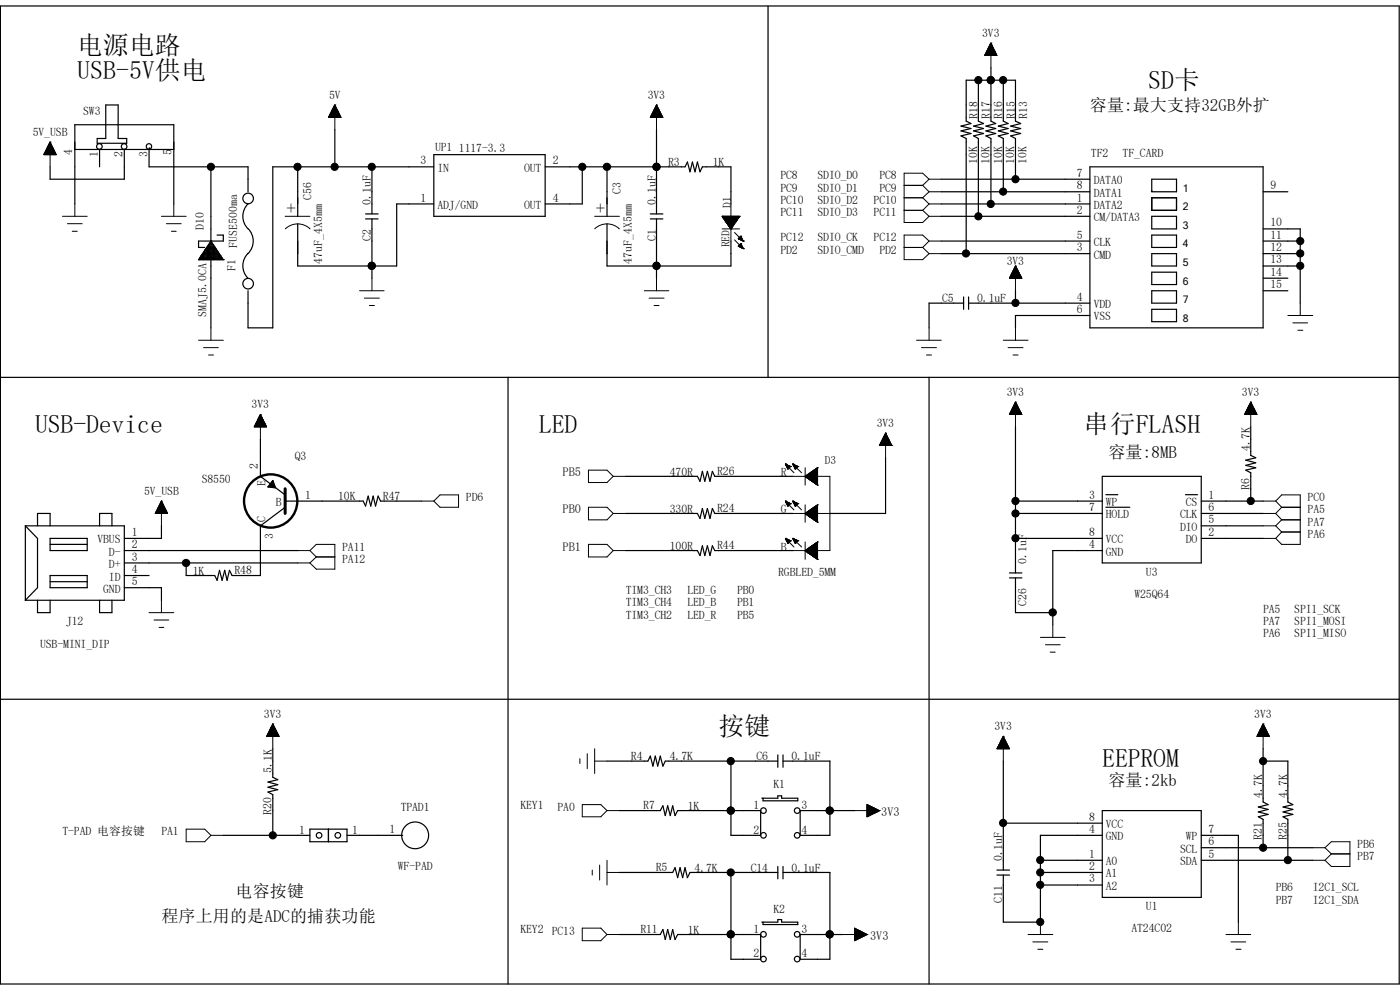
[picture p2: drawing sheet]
<svg xmlns="http://www.w3.org/2000/svg" width="297mm" height="210mm" viewBox="0 0 297 210" stroke-linecap="round" stroke-linejoin="round" font-family="sans-serif">
<g fill="none" stroke="#000" stroke-width=".25">
<path d="M.1 1.3h296.7v207.4h-296.7zM162.9 1.3v78.8M207.6 17v8.7l1.1 .5-2.2 .6 2.2 .5-2.2 .5 2.2 .5-2.2 .5 1.1 .6v16.5M210.2 17h.1M210.2 14.4v11.3l1 .5-2 .6 2 .5-2 .5 2 .5-2 .5 1 .6v13.9M212.9 17v8.7l1 .5-2.1 .6 2.1 .5-2.1 .5 2.1 .5-2.1 .5 1.1 .6v11.3M15.9 31.7h21M21.1 31.7v3.7M22.4 22.3h2.7v7.1h1.8v1h-6.3v-1h1.8zM26.4 31.7v6.3h-15.8v-2.6M31.6 31.5h.1M31.6 31.7v3.7h21v5.3"/>
<path d="M44.7 35.4v34.2M63.2 35.4v10.5M71 27.5v7.9M78.9 35.4v10M92 35.4h-34.1v34.2h-5.3v-7.9M92 32.8h23.7v13.1h-23.7zM115.7 35.4h29.6l.5-1 .6 2 .5-2 .5 2 .6-2 .5 2 .5-1h6.1v7.9M123.5 35.4v7.9h-7.8M128.8 35.4v10.5M139.3 35.4h.1M139.3 27.5v17.9M199.7 38h31.5"/>
<path d="M215.4 38v-8.6l-1-.6 2.1-.5-2.1-.5 2.1-.5-2.1-.5 2.1-.6-1.1-.5v-8.7h-10.4v8.7l1 .5-2.1 .6 2.1 .5-2.1 .5 2.1 .5-2.1 .5 1.1 .6v24.4M231.2 35.4h36.8v34.2h-36.8zM244.3 38h5.3v2.7h-5.3zM15.9 43.3v-16.8h21v16.8M42.1 55.1h.1M42.1 55.1h5.3M42.3 54.8h4.9M42.4 54.7v.4M42.5 54.6h4.5M42.6 54.3h4.3v.8M42.6 54.3v.8M42.8 54.1h3.9"/>
<path d="M42.9 53.9v1.2M43 53.8h3.5M43.2 53.5h3.1v1.6M43.2 53.5v1.6M43.4 53.3h2.7M43.4 53v2.1M43.5 53h2.4M43.7 52.7h2.1v2.4M43.7 52.7v2.4M43.9 52.5h1.7M44 52.3v2.8M44.1 52.2h1.3"/>
<path d="M44.2 51.9h1.1v3.2M44.2 51.9v3.2M44.4 51.7h.6M44.5 51.5v3.6M44.6 51.4h.3M44.7 51.1h.1M44.7 51.1l-2.6 4M44.7 51.1l2.7 4M45 51.6v3.5M45.6 52.4v2.7M46.1 49.9h1.3v1.2h-5.3v1.4h1.3M46.1 53.2v1.9"/>
<path d="M46.6 53.9v1.2M47.1 54.7v.4M47.4 55.1h.1M52.6 43.3a3.8 3.8 0 0 0 .4 5.6 3.8 3.8 0 0 1-.4 4.9 3.7 3.7 0 0 0 0 5.2M77.6 46.4h2.6M77.6 45.4h2.6M78.9 56.4h.1M78.9 46.4v12.6M92 43.3h-7.8v13.1h-21v-8.9M128.8 47.5v8.9h26.3v-5.3M138 46.4h2.6M138 45.4h2.6"/>
<path d="M139.3 56.4h.1M139.3 46.4v12.6M199.7 45.9h31.5M199.7 43.3h31.5M199.7 53.8h31.5M199.7 51.1h31.5M199.7 40.7h31.5M244.3 40.6h.1M244.3 45.9h5.3v2.7h-5.3zM244.3 53.8h5.3v2.6h-5.3zM244.3 49.9h5.3v2.6h-5.3zM244.3 42h5.3v2.6h-5.3z"/>
<path d="M244.3 57.7h5.3v2.7h-5.3zM268 53.8h7.8M268 51.1h7.8M268 40.7h5.2M268 48.6h7.8v15.7M268 56.4h7.8M268 59h5.2M204.4 64.3h-7.3v5.3M204.4 63v2.6M205.5 64.3h25.7M205.5 63v2.6M215.4 61.7v2.6"/>
<path d="M231.2 66.9h-15.8v2.7M244.3 61.7h5.3v2.6h-5.3zM244.3 65.6h5.3v2.6h-5.3zM268 61.7h5.2M.1 80.1h296.7M55.2 93.2v7.8l5.3 4M107.8 80.1v128.6M187.9 97.1v11.8h-11.8M197.1 80.1v128.6M215.4 90.6v30.9M265.3 90.6v6l1.1 .5-2.1 .5 2.1 .6-2.1 .5 2.1 .5-2.1 .5 1 .6v6M5.4 111.5h21v15.8h-21"/>
<path d="M5.4 111.5v15.8M5.4 111.5l2.6 2.7v10.5l-2.6 2.6M8 111.5v-2.6h2.6v2.6M10.6 114.2h7.9v2.6h-7.9zM10.6 115.5h7.9M21.1 111.5v-2.6h2.6v2.6M26.4 119.4h36.8M26.4 116.8h36.8M34.2 111.5v2.7h-7.8M56.9 103.3h.1M56.9 103.2h1.4M57.1 102.9v.4"/>
<path d="M57.1 102.9h1.1M57.4 102.7h.7M57.4 102.5v.9M57.6 102.4h.4M57.6 102.2v1.2M57.8 102.1h.2M57.9 101.9l-1 1.4M57.9 101.9l.6 1.6-1.6-.2M57.9 101.9v1.5h.5M58.1 102.7v.8M58.4 103.4v.1M60.5 106.3h16.5l.6 1.1 .5-2.2 .6 2.2 .5-2.2 .5 2.2 .5-2.2 .5 1.1h8.7"/>
<path d="M60.5 107.6l-5.3 3.9v10.6h-6l-.5-1.1-.5 2.1-.5-2.1-.6 2.1-.5-2.1-.5 2.1-.5-1h-6.1v-2.7M132.8 101h15.2l.5 1.1 .5-2.1 .5 2.1 .6-2.1 .5 2.1 .5-2.1 .5 1h16.6M132.8 116.8h15.2l.5 1.1 .5-2.1 .5 2.1 .6-2.1 .5 2.1 .5-2.1 .5 1h16.6M132.8 108.9h15.2l.5 1.1 .5-2.1 .5 2.1 .6-2.1 .5 2.1 .5-2.1 .5 1h16.6M215.4 106.3h18.4M215.4 114.2h18.4M215.4 108.9h18.4M233.8 101h21v18.4h-21zM233.8 116.8h-10.4v15.7M234.6 104.9h2.6M234.6 107.6h5.1M251.5 104.9h2.5"/>
<path d="M254.8 106.3h13.2M254.8 114.2h13.2M254.8 111.5h13.2M254.8 108.9h13.2M8 127.3v2.7h2.6v-2.7M10.6 122.1h7.9v2.6h-7.9zM10.6 123.4h7.9M21.1 127.3v2.7h2.6v-2.7M26.4 122.1h5.2M26.4 124.7h7.8v2.6M214.2 122.6h2.6M214.2 121.5h2.6"/>
<path d="M215.4 122.6v7.4h8M.1 148.3h296.7M57.9 158.8v6.1l1 .5-2 .5 2 .6-2 .5 2 .5-2 .5 1 .6v8.6M268 158.8v11.3l1 .6-2 .5 2 .5-2 .6 2 .5-2 .5 1 .5v6M47.4 177.2h18.3M65.7 175.9h7.9v2.7h-7.9zM69.7 175.9v2.7M73.6 177.2h11.8M128.8 161.5h8.7l.5-1.1 .5 2.1 .5-2.1 .5 2.1 .6-2.1 .5 2.1 .5-1h23.9M155.1 172h.1M155.1 161.5v15.7h6.3v-5.2h-17.6l-.6 1-.5-2.1-.5 2.1-.6-2.1-.5 2.1-.5-2.1-.5 1.1h-8.7M161.6 169.3h.1"/>
<path d="M161.9 169.3h3.1v-.5h.8v.5h3.4v.6h-7.3zM165 160.1v2.7M166.1 161.5h10v15.7h-6.3v-5.2h11.5M166.1 160.1v2.7M176.1 172h.1M212.9 161.5v23.1M212.9 174.6h20.9M233.8 172h21v18.4h-21zM233.8 177.2h-13.1v18.4M254.8 177.2h7.9v18.4M254.8 179.8h23.7M268 161.5h5.2v8.6l1.1 .6-2.1 .5 2.1 .5-2.1 .6 2.1 .5-2.1 .5 1 .5v8.7"/>
<path d="M131.4 185.1h11.3l.5-1 .6 2.1 .5-2.1 .5 2.1 .5-2.1 .5 2.1 .6-1.1h18.6M155.1 198.2h.1M155.1 185.1v18.4h6.3v-5.3h-17.6l-.6 1.1-.5-2.1-.5 2.1-.6-2.1-.5 2.1-.5-2.1-.5 1h-8.7M161.6 195.6h.1M161.9 195.6h3.1v-.5h.8v.5h3.4v.5h-7.3zM165 183.8v2.6M166.1 185.1h10v18.4h-6.3v-5.3h8.9M166.1 183.8v2.6M176.1 198.2h.1M211.5 185.6h2.7M211.5 184.6h2.7M212.9 185.6v10h7.8"/>
<path d="M220.7 195.6h.1M220.7 182.5h13.1M220.7 185.1h13.1M220.7 187.7h13.1M254.8 182.5h23.7"/>
<circle cx="21.1" cy="31.1" r=".59"/>
<circle cx="26.3" cy="31.1" r=".59"/>
<circle cx="31.6" cy="31.1" r=".58"/>
<circle cx="52.6" cy="42.1" r="1.12"/>
<circle cx="52.6" cy="60.2" r="1.12"/>
<circle cx="67.7" cy="177.2" r=".59"/>
<circle cx="71.7" cy="177.2" r=".59"/>
<circle cx="88.1" cy="177.2" r="2.85"/>
<circle cx="162" cy="172" r=".59"/>
<circle cx="162" cy="177.2" r=".59"/>
<circle cx="169.1" cy="172" r=".59"/>
<circle cx="169.1" cy="177.2" r=".59"/>
<circle cx="162" cy="198.2" r=".59"/>
<circle cx="169.1" cy="198.2" r=".59"/>
<circle cx="162" cy="203.5" r=".59"/>
<circle cx="169.1" cy="203.5" r=".59"/>
</g>
<g fill="none" stroke="#000" stroke-width=".21">
<path d="M209 11.8v-.2h2.5v.2M209 11.6h2.4M209 11.5h2.4v.3M209 11.4v.4M209.1 11.3h2.2M209.2 11.8v-.5h2v.5M209.2 11.1h2M209.3 11h1.9v.8M209.3 11v.8M209.3 10.9h1.8M209.3 10.8h1.8v1M209.3 10.8v1"/>
<path d="M209.4 10.7h1.6M209.5 11.8v-1.2h1.4v1.2M209.5 10.5h1.4M209.6 10.4h1.2v1.4M209.6 10.3v1.5M209.6 10.3h1.2M209.7 10.2h1v1.6M209.7 10.1v1.7M209.7 10.1h1M209.8 10h.8v1.8M209.8 9.9v1.9M209.8 9.9h.8"/>
<path d="M209.9 9.8h.6v2M209.9 9.7v2.1M209.9 9.7h.6M210 9.6h.4v2.2M210 9.4v2.4M210.1 9.4h.3M210.1 9.4h.2v2.4M210.1 9.2v2.6M210.2 9.2h.1M210.2 9.1h.1M210.2 9.1v5.3M210.2 9.1l1.3 2.7h-2.6z"/>
<path d="M9.4 32.7h2.5v.1M9.4 32.6v.2M9.4 32.6h2.4M9.4 32.5h2.4v.3M9.4 32.4v.4M9.5 32.3h2.2M9.6 32.3h2v.5M9.6 32.2v.6M9.6 32.2h2M9.7 32h1.9v.8M9.7 32v.8M9.7 31.9h1.8"/>
<path d="M9.8 31.8h1.7v1M9.8 31.8v1M9.8 31.7h1.6M9.9 31.6h1.4v1.2M9.9 31.6v1.2M9.9 31.5h1.4M10 31.4h1.3v1.4M10 31.3v1.5M10 31.3h1.2M10.1 31.2h1v1.6M10.1 31.1v1.7M10.1 31.1h1"/>
<path d="M10.2 31h.8v1.8M10.2 30.9v1.9M10.2 30.9h.8M10.3 30.8h.6v2M10.3 30.7v2.1M10.4 30.7h.5M10.4 30.6h.4v2.2M10.4 30.5v2.3M10.5 30.5h.3M10.5 30.4h.2v2.4M10.5 30.3v2.5M10.6 30.3h.1"/>
<path d="M10.6 30.1h.1M10.6 30.1v5.3M10.6 30.1l-1.3 2.7M10.6 30.1l1.3 2.7h-2.6M69.8 24.8l2.5 .1M69.8 24.7v.2M69.8 24.7h2.4M69.8 24.6h2.4v.3M69.8 24.6v.3M69.9 24.5h2.2M69.9 24.4h2.2v.5M69.9 24.3v.6"/>
<path d="M70 24.3h2M70.1 24.2h1.9v.7M70.1 24.1v.8M70.1 24h1.8M70.2 24h1.6v.9M70.2 23.9v1M70.2 23.8h1.6M70.3 23.7h1.5v1.2M70.3 23.7v1.2M70.3 23.7h1.4M70.4 23.5h1.3v1.4M70.4 23.4v1.5"/>
<path d="M70.4 23.4h1.2M70.5 23.3h1v1.6M70.5 23.2v1.7M70.5 23.2h1M70.6 23.1h.8v1.8M70.6 23v1.9M70.7 23h.7M70.7 22.9h.6v2M70.7 22.8v2.1M70.8 22.8h.5M70.8 22.7h.4v2.2M70.8 22.6v2.3"/>
<path d="M70.9 22.6h.3M70.9 22.5h.2v2.4M70.9 22.4v2.5M71 22.4h.1M71 22.3h.1M71 22.3v5.2M71 22.3l1.3 2.6h-2.6zM138 24.8l2.5 .1M138 24.7v.2M138.1 24.7h2.4M138.1 24.6h2.4v.3M138.1 24.6v.3"/>
<path d="M138.2 24.5h2.2M138.3 24.4h2v.5M138.3 24.3v.6M138.3 24.3h2M138.3 24.2h2v.7M138.3 24.1v.8M138.4 24h1.8M138.5 24h1.6v.9M138.5 23.9v1M138.5 23.8h1.6M138.6 23.7h1.4v1.2M138.6 23.7v1.2"/>
<path d="M138.6 23.7h1.4M138.6 23.5h1.3v1.4M138.6 23.4v1.5M138.7 23.4h1.2M138.8 23.3h1v1.6M138.8 23.2v1.7M138.8 23.2h1M138.9 23.1h.8v1.8M138.9 23v1.9M138.9 23h.8M139 22.9h.6v2M139 22.8v2.1"/>
<path d="M139 22.8h.5M139.1 22.7h.4v2.2M139.1 22.6v2.3M139.1 22.6h.3M139.2 22.5h.2v2.4M139.2 22.4v2.5M139.2 22.4h.2M139.3 22.3h.1M139.3 22.3l1.3 2.6h-2.6zM139.3 22.3v5.2M191.8 39.3h3.9M195.7 39.3l1.4 1.4"/>
<path d="M197.1 38l-1.4-1.3h-3.9v10.5h3.9l1.4-1.3M197.1 38h2.6M197.1 38l-1.4 1.3M13.3 45.9h5.2M14.3 47.5h3.1M15.3 49.1h1.1M15.9 43.3v2.6M34.2 45.9h5.3M35.3 47.5h3.1M36.4 49.1h1M36.9 43.3v2.6M60.5 45.9h5.2"/>
<path d="M60.5 48.5a3.8 3.8 0 0 1 5.3 0l-.1 .1M78.9 59v2.7M126.2 45.9h5.2M126.2 48.5a3.8 3.8 0 0 1 5.2 0v.1M139.3 59v2.7M153.2 45.9h.1M153.2 48.6h3.7M153.2 45.9l1.9 2.7M153.2 45.9h3.7M153.2 46h3.7M153.3 45.9v.1h3.5M153.3 45.9v.2"/>
<path d="M153.4 45.9v.3h3.4M153.4 45.9l.1 .4h3.1M153.4 46.2h3.3M153.5 45.9v.5h3.1M153.6 45.9v.5h2.9v-.5M153.7 45.9v.6h2.8M153.7 45.9v.8h2.7M153.7 46.6h2.7M153.8 45.9v.8M153.8 45.9v.9h2.5M153.8 46.8h2.5M153.8 45.9v1h2.5"/>
<path d="M153.9 45.9v1M154 45.9v1.1h2.2v-1.1M154 46.9h2.2M154 45.9v1.2h2.1M154.1 45.9v1.3h1.9M154.1 47.2h2M154.2 45.9v1.4h1.8M154.2 45.9v1.5h1.7M154.3 45.9v1.6h1.5M154.3 47.4h1.5M154.3 45.9v1.8M154.4 45.9v1.8h1.3"/>
<path d="M154.4 47.7h1.3M154.5 45.9v1.9M154.6 45.9v1.9h1M154.6 47.8h1M154.6 45.9v2h.9v-2M154.6 45.9v2.1M154.7 48h.7M154.7 45.9v2.3M154.8 48.2h.5M154.8 45.9v2.4M154.9 48.3h.4M154.9 45.9v2.4"/>
<path d="M154.9 48.3h.3M154.9 45.9v2.6M154.9 48.4h.3M155 48.5h.1M155 45.9v2.7M155.1 48.6h.1M155.1 43.3v7.8M155.1 45.9v2.5M155.2 45.9v2.5M155.2 45.9v2.4M155.3 45.9v2.3M155.4 45.9v2.2h-.7"/>
<path d="M155.4 45.9v2.1h-.7M155.6 45.9v1.9M155.6 45.9v1.8M155.7 45.9v1.7h-1.4M155.8 45.9v1.6h-1.5M155.8 45.9v1.5M155.8 49.3l1.6 1.6M155.8 50.9l1.6 1.6M155.9 45.9v1.4M156 45.9v1.3M156.1 45.9v1.2M156.2 45.9v1"/>
<path d="M156.3 45.9v.9M156.4 45.9l-.1 .8M156.4 45.9v.6M156.5 45.9v.6M156.6 45.9v.4M156.6 52.2h.1M156.6 50.6h.1M156.6 52.2l1.1 .5M156.6 52.2h.8M156.6 50.6l1.1 .5M156.6 50.6h.8M156.7 45.9v.3"/>
<path d="M156.7 50.6v.1M156.7 52.2v.1M156.8 52.3h.6M156.8 50.7h.6M156.8 50.5h.6M156.8 45.9v.2h-3.5M156.8 45.9v.1M156.8 50.4v.4h.7v.3h.1M156.9 45.9h.1M156.9 45.9l-1.8 2.7M157 50.8h.5M157 50.3h.3"/>
<path d="M157.1 50.2v.6h.4v.3M157.1 51.7h.1M157.1 50.1h.1M157.1 51.7l.6 1M157.1 51.7l-.5 .5M157.1 51.7v.8h.4M157.1 51.7v.8M157.1 50.2v.7M157.1 50.1v.8M157.1 50.1l.6 1M157.1 50.1l-.5 .5M157.2 51.8h-.1v.6h.4v.3"/>
<path d="M157.2 51.9h-.2v.5M157.2 50.2h-.2v.6M157.2 50.1v.9M157.2 51.7v.8M157.3 51.9v.6h.3v.2M157.3 51.9h-.4v.5M157.3 50.4h-.4v.4M157.3 50.2v.8h.3v.1M157.3 50.5h-.5v.3M157.3 52h-.5v.3M157.3 52h-.5v.3h.7v.3h.1M157.3 50.4v.6"/>
<path d="M157.3 51.9v.7M157.4 50.5v.5h.2M157.4 52v.6M157.4 50.6v.5M157.4 52.2v.4M157.6 52.7h.1M157.7 52.7h.1M157.7 51.1h.1M191.8 52.5h3.9M191.8 42h3.9M191.8 44.6h3.9M195.7 42l1.4 1.3"/>
<path d="M195.7 44.6l1.4 1.3M195.7 52.5l1.4 1.3M197.1 45.9h2.6M197.1 51.1l-1.4-1.2h-3.9v5.2h3.9l1.4-1.3M197.1 40.7h2.6M197.1 40.7l-1.4 1.3M197.1 43.3h2.6M197.1 43.3l-1.4 1.3M197.1 51.1h2.6M197.1 51.1l-1.4 1.4M197.1 53.8h2.6M214.2 58.9l2.5 .1"/>
<path d="M214.2 58.9v.1M214.2 58.8h2.5M214.3 58.7h2.3v.3M214.3 58.7v.3M214.4 58.6h2.2M214.4 58.5h2.1v.5M214.4 58.5v.5M214.5 58.4h2M214.5 58.3h1.9v.7M214.5 58.3v.7M214.5 58.2h1.9M214.6 58.1h1.7v.9"/>
<path d="M214.6 58v1M214.7 58h1.5M214.7 57.9h1.5v1.1M214.7 57.8v1.2M214.8 57.8h1.4M214.8 57.7h1.3v1.3M214.8 57.6v1.4M214.9 57.6h1.1M214.9 57.4h1.1v1.6M214.9 57.4v1.6M215 57.4h.9M215.1 57.2h.8v1.8"/>
<path d="M215.1 57.1v1.9M215.1 57.1h.7M215.1 57.1h.7v1.9M215.1 56.9v2.1M215.2 56.9h.5M215.3 56.9h.4v2.1M215.3 56.7v2.3M215.3 56.7h.3M215.3 56.6h.3v2.4M215.3 56.5v2.5M215.4 56.5h.1M215.4 56.4h.1"/>
<path d="M215.4 56.4v5.3M215.4 56.4l1.4 2.6h-2.6zM42.1 72.2h5.3M43.2 73.7h3.1M44.2 75.3h1.1M44.7 69.6v2.6M76.3 61.7h5.2M77.3 63.2h3.2M78.4 64.8h1M136.7 61.7h5.2M137.7 63.2h3.2M138.8 64.8h1"/>
<path d="M194.4 72.2h5.3M195.5 73.7h3.2M196.6 75.3h1M197.1 69.6v2.6M212.9 72.2h5.2M213.9 73.7h3.1M214.9 75.3h1.1M215.4 69.6v2.6M273.2 66.9h5.3M274.3 68.5h3.1M275.3 70.1h1.1M275.8 64.3v2.6"/>
<path d="M54 90.5l2.5 .1M54 90.4v.2M54.1 90.3h2.4M54.1 90.3h2.3v.3M54.1 90.2v.4M54.1 90.1h2.2M54.2 90h2.1v.6M54.2 90v.6M54.3 89.9h2M54.3 89.8h1.9v.8M54.3 89.7v.9M54.4 89.7h1.8"/>
<path d="M54.4 89.6h1.7v1M54.4 89.6v1M54.4 89.5h1.6M54.5 89.4h1.5v1.2M54.5 89.4v1.2M54.6 89.3h1.3M54.7 89.2h1.2v1.4M54.7 89.1v1.5M54.7 89.1h1.1M54.7 89h1.1v1.6M54.7 88.9v1.7M54.8 88.9h.9"/>
<path d="M54.8 88.8h.9v1.8M54.8 88.7v1.9M54.9 88.7h.7M54.9 88.6h.7v2M54.9 88.4v2.2M55 88.4h.5M55 88.3h.5v2.3M55.2 88.1h.2v2.5M55.2 88.1v2.5M55.2 88.1h.1M55.2 87.9h.1M55.2 87.9v5.3"/>
<path d="M55.2 87.9l-1.3 2.7h2.7M55.2 87.9l1.4 2.7M55.4 88.2h-.3l-.1 2.4M124.8 99.7h4l1.3 1.3-1.3 1.4h-4zM166.6 98.4h.1M166.6 98.4l1.1 .6M166.6 98.4l.5 1.1M166.6 98.5h.2l.1 .5h.8M166.7 98.6h.2v.5h.7v-.2M166.7 98.5h.1M166.7 98.5v.1h.3l.1 .8h.2v-.6h-.5v-.3M166.7 98.7h.5"/>
<path d="M166.8 98.8h.6M166.8 98.9h.9M166.8 98.8h.7M166.9 98.7l1.5 1.6M167 98.6v.5M167 99.3h.3M167.1 99.4h.1M167.1 99.5h.1M167.1 98.7v.8M167.2 98.8v.7M167.3 98.8v.5h-.3M167.4 98.8v.4h-.4"/>
<path d="M167.4 98.8v.3M167.5 98.9v.2h-.6M167.6 99h-.7M167.7 99h.1M167.7 99l-.6 .5M168.2 98.4h.1M168.2 98.5h.2v.3h.7M168.2 98.4l1 .6M168.2 98.4l.5 1.1M168.2 98.6h.3v.5h.6v-.2M168.2 98.5h.1M168.3 98.5v.1h.3v.7h.3v-.5"/>
<path d="M168.3 98.7h.5M168.4 98.8h.6M168.4 98.5v.3h.5M168.4 98.9h.8M168.4 99h.8M168.4 98.6v.4h.8M168.4 98.7l1.7 1.6M168.7 99.4h.1M168.7 98.7v.7h.1v-.6M168.7 99.5h.1M168.7 98.7v.8M168.8 98.8v.7"/>
<path d="M168.9 98.8v.5h-.3M169 98.8v.4h-.4M169 98.8v.3M169.2 98.9v.2h-.7M169.2 99h.1M169.2 99l-.5 .5M170.8 99.2v3.7M172.3 99.9v2.3h1.1M172.3 100h1.1M172.5 99.9v2.3M172.6 99.8v2.5h.8M172.6 99.9h.8"/>
<path d="M172.6 99.8v2.5M172.7 99.7v2.7h.7M172.8 99.7v2.8h.6M172.8 99.7h.6M172.8 99.6v2.9h.6M173 99.5v3.1h.4M173 99.5v3.2h.4M173 99.5h.4M173.1 99.5h.3M173.1 99.4v3.3M173.2 99.4v3.3h.2M173.2 99.4h.2"/>
<path d="M173.2 99.3v3.5M173.3 99.3v3.5h.1M173.4 99.3h.1M173.4 99.2v3.7M173.4 99.2h.1M173.4 99.2l-2.6 1.8M173.4 99.8l-.8-.1v2.7h.8M173.4 99.9h-1v2.3M173.4 99.6h-.5v2.9M186.6 94.5h.1M186.6 94.5h2.6M186.6 94.4h2.5"/>
<path d="M186.7 94.5v-.2h2.4v.2M186.7 94.2h2.3M186.8 94.1h2.2M186.8 94.1v.4M186.8 94h2.1M186.9 94.5v-.6h2v.6M186.9 93.8h1.9M187 94.5v-.8h1.8v.8M187.1 93.6h1.6M187.1 93.5h1.6M187.1 93.4v1.1M187.2 93.4h1.4"/>
<path d="M187.2 93.3h1.4M187.2 93.3v1.2M187.2 93.2h1.3M187.4 93h1M187.4 92.9h.9M187.4 92.8v1.7M187.5 92.8h.8M187.5 92.7h.8M187.5 92.6v1.9M187.6 92.5h.6l.1 2M187.6 92.5h.5M187.6 92.4v2.1"/>
<path d="M187.7 92.3h.4M187.7 92.2h.3M187.7 92.2v2.3M187.8 92.1h.2v2.4M187.8 92h.2M187.9 91.9h.1M187.9 91.9v5.2M187.9 91.9l1.3 2.6M187.9 91.9l-1.3 2.6M188 91.9v2.6M188.1 92.3v2.2M188.3 92.8v1.7"/>
<path d="M188.5 93h-1.2v1.5M188.5 93v1.5M188.6 93.2v1.3M188.7 93.4v1.1M189 94.1v.4M189.2 94.5h.1M214.2 87.8v.1M214.2 87.8l2.5 .1M214.2 87.7h2.5M214.3 87.9v-.4l2.3 .1v.3M214.4 87.5h2.2M214.4 87.3v.6"/>
<path d="M214.4 87.4h2.1v.5M214.5 87.3h2M214.5 87.2v.7M214.5 87.2h1.9v.7M214.5 87.1h1.9M214.6 87.9v-1l1.7 .1v.9M214.7 86.9h1.5M214.7 86.7v1.2M214.7 86.8h1.5v1.1M214.8 86.7h1.4M214.8 86.4v1.5M214.8 86.6h1.3v1.3"/>
<path d="M214.9 86.4h1.1M214.9 86.3v1.6M214.9 86.4h1.1v1.5M215 86.3h.9M215.1 86v1.9M215.1 86.1h.8v1.8M215.1 86h.7M215.1 85.8v2.1M215.1 85.9h.7v2M215.2 85.8h.5M215.3 85.6v2.3M215.3 85.7h.4v2.2"/>
<path d="M215.3 85.6h.3M215.3 85.4v2.5M215.3 85.5h.3v2.4M215.4 85.4h.1M215.4 85.3h.1M215.4 85.3v5.3M215.4 85.3l1.4 2.6h-2.6zM264.1 87.8l2.5 .1M264.1 87.8v.1M264.2 87.7h2.4M264.2 87.9v-.3h2.3v.3M264.2 87.5h2.2"/>
<path d="M264.3 87.4h2.1v.5M264.3 87.3v.6M264.4 87.3h2M264.4 87.2h1.9v.7M264.4 87.2v.7M264.5 87.1h1.7M264.5 87.9v-.9h1.7v.9M264.6 86.9h1.5M264.6 86.8h1.5v1.1M264.6 86.7v1.2M264.7 86.7h1.4M264.7 86.6h1.3v1.3"/>
<path d="M264.7 86.4v1.5M264.8 86.4h1.1M264.8 86.4h1.1v1.5M264.8 86.3v1.6M264.9 86.3h.9M264.9 86.1h.9v1.8M264.9 86v1.9M265 86h.7M265 85.9h.7v2M265 85.8v2.1M265.1 85.8h.5M265.2 85.7h.4v2.2"/>
<path d="M265.2 85.6v2.3M265.2 85.6h.3M265.3 85.5h.2v2.4M265.3 85.4v2.5M265.3 85.4h.1M265.3 85.3h.1M265.3 85.3v5.3M265.3 85.3l1.4 2.6h-2.7zM33 108.8l2.5 .1M33 108.8v.1M33.1 108.8h2.4M33.1 108.6h2.3v.3"/>
<path d="M33.1 108.5v.4M33.1 108.5h2.2M33.2 108.4h2.1v.5M33.2 108.4v.5M33.2 108.3h2.1M33.3 108.2h1.9v.7M33.3 108.2v.7M33.4 108.1h1.7M33.4 108h1.7v.9M33.4 107.9v1M33.4 107.9h1.6M33.5 107.8h1.5v1.1"/>
<path d="M33.5 107.7v1.2M33.6 107.7h1.3M33.6 107.6h1.3v1.3M33.6 107.5v1.4M33.7 107.5h1.1M33.7 107.4h1.1v1.5M33.7 107.3v1.6M33.8 107.3h.9M33.8 107.1h.9v1.8M33.8 107v1.9M33.9 107h.7M34 106.9h.6v2"/>
<path d="M34 106.8v2.1M34 106.8h.5M34 106.7h.5v2.2M34 106.6v2.3M34.1 106.6h.3M34.1 106.5h.3v2.4M34.1 106.4v2.5M34.2 106.4h.1M34.2 106.3h.1M34.2 106.3l-1.3 2.6h2.7M34.2 106.3v5.2M34.2 106.3l1.4 2.6"/>
<path d="M63.2 116.8h2.5M63.2 119.4h2.5M65.7 116.8l1.4-1.3h3.9v5.2h-3.9l-1.4-1.3M65.7 116.8l1.4 1.4M67.1 118.2h3.9M67.1 118.2l-1.4 1.2M89.4 106.3h2.6M93.3 105h4v2.6h-4l-1.3-1.3zM124.8 107.6h4l1.3 1.3-1.3 1.4h-4zM124.8 115.5h4l1.3 1.3-1.3 1.4h-4zM130.1 101h2.7M130.1 108.9h2.7"/>
<path d="M130.1 116.8h2.7M166.6 106.3h.1M166.6 114.2h.1M166.6 106.3l1.1 .5M166.6 106.3l.5 1.1M166.6 114.2l1.1 .5M166.6 114.2l.5 1M166.7 114.3h.2v.5h.7v-.2M166.7 106.6h.5M166.7 114.5h.5M166.8 114.3v.2h.5v.6h-.2l-.1-.7h-.3v-.1h.1l.1 .4h.8M166.8 106.4v.2l.6 .1"/>
<path d="M166.8 114.6h.6M166.8 106.4l.1 .4h.8M166.8 106.8h.9M166.8 106.7h.7M166.8 114.6h.9M166.9 106.6l1.5 1.6M166.9 114.5l1.5 1.5M167 106.5v.5h.4v-.3M167 114.4v.5h.4v-.3M167 107.2h.3M167 115.1h.3M167.1 115.2h.1"/>
<path d="M167.1 107.4h.1M167.1 106.6v.8M167.1 114.5v.7M167.2 106.6v.8M167.2 114.5v.7M167.3 106.6v.7h-.2l-.1-.8h-.3v-.1l.2 .1v.4h.7v-.1M167.3 106.7v.4h-.3M167.3 114.6v.4h-.3M167.4 106.7v.4h-.4M167.4 114.6v.4h-.4M167.5 106.8v.2h-.6M167.5 114.6v.3h-.6"/>
<path d="M167.6 106.8v.1M167.6 114.7l-.7 .1M167.7 106.8h.1M167.7 114.7h.1M167.7 106.8l-.6 .6M167.7 114.7l-.6 .5M168.2 106.3h.1M168.2 114.2h.1M168.2 101h7.9v15.8h-7.9M168.2 106.4l.4 .1v.6h.3v-.4M168.2 114.3l.4 .1v.6h.3v-.4M168.2 106.3l1 .5"/>
<path d="M168.2 106.3l.5 1.1M168.2 108.9h7.9M168.2 114.2l1 .5M168.2 114.2l.5 1M168.2 106.4l.3 .1 .1 .5h.4v-.3M168.2 114.3h.2v.3h.8M168.2 114.3h.3l.1 .6h.4v-.3M168.3 106.6h.5M168.3 114.5h.5M168.4 106.4v.2l.6 .1M168.4 114.3v.2h.5M168.4 114.6h.6"/>
<path d="M168.4 106.4v.3h.7M168.4 106.8h.8M168.4 106.5v.3h.8M168.4 114.3v.4h.8M168.4 106.6l1.7 1.6M168.4 114.5l1.7 1.5M168.4 114.8h.8M168.7 106.6v.7h.1v-.7M168.7 114.5v.6h.1v-.6M168.7 115.2h.1M168.7 107.4h.1M168.7 106.6v.8"/>
<path d="M168.7 114.5v.7M168.8 106.6v.8M168.8 114.5v.7M168.9 106.7v.5h-.3M168.9 114.6v.5h-.3M169 106.7v.4h-.4M169 114.6v.4h-.4M169.1 106.8v.2h-.6M169.1 114.6v.3h-.6M169.2 106.8v.1h-.7M169.2 114.6v.2h-.7M169.2 106.8h.1"/>
<path d="M169.2 114.7h.1M169.2 106.8l-.5 .6M169.2 114.7l-.5 .5M170.8 101h.1M170.8 108.9h.1M170.8 116.8h.1M170.8 107.1v3.7M170.8 115v3.7M170.8 101l2.6 1.9M170.8 101.1h2.6M170.8 108.9l2.6 1.9M170.8 109h2.6"/>
<path d="M170.8 116.8l2.6 1.9M170.8 116.9h2.6M170.9 101.2h2.5M170.9 109.1h2.5M170.9 116.9h2.5M170.9 108.8v.3M170.9 108.9h2.5M171 100.9v.3M171 108.8v.3M171 116.7v.3M171 108.8h2.4M171.1 101.3h2.3"/>
<path d="M171.1 100.8l-.1 .5h2.4M171.1 100.9h2.3M171.1 116.6v.4h2.3M171.1 117.1h2.3M171.1 116.7h2.3M171.1 100.8h2.3M171.1 100.8v.5M171.1 108.7v.5M171.1 116.5v.6M171.1 116.6h2.3M171.2 101.4h2.2M171.2 100.8v.5"/>
<path d="M171.2 108.7v.5M171.2 116.5v.6M171.2 109.3h2.2M171.2 117.1h2.2M171.2 100.8h2.2M171.2 108.7h2.2M171.2 116.5h2.2M171.3 100.7v.7M171.3 108.5v.8h2.1M171.3 116.5v.7M171.3 108.6h2.1M171.3 101.5h2.1"/>
<path d="M171.3 109.3h2.1M171.3 117.3h2.1M171.4 101.5h2M171.4 100.6v.9M171.4 108.5v.8M171.4 116.4v.9M171.4 117.3h2M171.4 100.6h2M171.4 108.5h2M171.4 116.4h2M171.5 108.4v1.1h1.9M171.5 108.5h1.9"/>
<path d="M171.6 101.6h1.8M171.6 100.5v1.1M171.6 108.4v1.1M171.6 116.3v1M171.6 109.5h1.8M171.6 116.2v1.2M171.6 108.4h1.8M171.7 100.4v1.3h1.7M171.7 100.5h1.7M171.7 108.3v1.3h1.7M171.7 116.2v1.2h1.7M171.7 108.4h1.7"/>
<path d="M171.7 116.2h1.7M171.7 101.8h1.7M171.7 109.6h1.7M171.7 117.5h1.7M171.7 100.4h1.7M171.7 100.4v1.4M171.7 108.2v1.4M171.7 116.1v1.4M171.7 108.3h1.7M171.8 108.2v1.5h1.6M171.8 108.2h1.6M171.9 108.2h1.5"/>
<path d="M171.9 100.3v1.6M171.9 108.2v1.5h1.5M171.9 116v1.6M172 100.2v1.7h1.4M172 100.3h1.4M172 116v1.6h1.4M172 116h1.4M172 100.2h1.4M172 108v1.8M172 115.9v1.8h1.4M172.1 108v1.9h1.3M172.1 108h1.3"/>
<path d="M172.2 100v2.1M172.2 107.9v2h1.2M172.2 115.8v2M172.2 108h1.2M172.3 102.1h1.1M172.3 100v2.1M172.3 107.9v2M172.3 115.8v2M172.3 110h1.1M172.3 117.9h1.1M172.3 107.9h1.1M172.3 115.8h1.1"/>
<path d="M172.3 107.8v2.2M172.3 115.7v2.2h1.1M172.4 102.2h1M172.4 110.1h1M172.4 118h1M172.5 107.8v2.3M172.5 115.7v2.3M172.5 102.3h.9M172.5 110.2h.9M172.5 107.8h.9M172.5 115.7h.9M172.6 107.7v2.5h.8"/>
<path d="M172.6 115.5v2.6h.8M172.6 107.7h.8M172.6 115.6h.8M172.6 107.7v2.5M172.6 115.5v2.6M172.6 107.6v2.7h.8M172.6 115.5v2.7h.8M172.6 115.5h.8M172.7 107.6v2.7h.7M172.7 107.6h.7M172.8 107.5v2.9h.6M172.8 115.4v2.8"/>
<path d="M172.8 107.6h.6M172.8 115.4v2.9h.6M172.8 115.4h.6M172.9 107.5v2.9M173 107.4v3M173 115.3v3h.4M173 107.4v3.1h.4M173 107.4h.4M173.1 107.3v3.3M173.1 115.2v3.2M173.1 107.4h.3M173.1 110.6h.3"/>
<path d="M173.1 118.4h.3M173.2 115.1v3.4h.2M173.2 115.2h.2M173.2 107.2v3.5M173.2 115.1v3.4M173.2 115.1h.2M173.3 107.2v3.5M173.3 115.1v3.4h.1M173.4 102.8h.1M173.4 107.2h.1M173.4 110.7h.1M173.4 115.1h.1"/>
<path d="M173.4 118.6h.1M173.4 107.1v3.7M173.4 115v3.7M173.4 107.1h.1M173.4 115h.1M173.4 102.9h.1M173.4 110.8h.1M173.4 118.7h.1M173.4 100.2l-1.3-.1v1.9h1.3M173.4 100.4l-1.6-.1v1.5h1.6M173.4 100.6l-1.9-.1v1.1h1.9M173.4 101h-2.5v.2"/>
<path d="M173.4 100.7h-2.1v.7M173.4 116.8l-2.5-.1v.2M173.4 108.8h-2.3v.3h2.3M173.4 108.5h-2.1v.8M173.4 116.5h-2.1v.7M173.4 116.3h-1.9v1h1.9M173.4 116.1h-1.6v1.5h1.6M173.4 108.2l-1.4-.1v1.7h1.4M173.4 115.9h-1.3v1.9h1.3M173.4 107.8h-1v2.2M173.4 115.7h-1v2.2M173.4 115.5l-.7-.1v2.8h.7"/>
<path d="M173.4 107.5h-.6v2.9h.6M173.4 115.4h-.5v2.9M173.4 115.3l-.4-.1v3.2h.4M173.4 107.3h-.2v3.3h.2M173.4 107.1l-2.6 1.8M173.4 115l-2.6 1.8M268 108.9h2.6M268 111.5h2.6M268 114.2h2.6M268 106.3h2.6M270.6 106.3l1.3-1.3h3.9v10.5h-3.9l-1.3-1.3M270.6 108.9l1.3 1.4"/>
<path d="M270.6 111.5l1.3 1.4M270.6 106.3l1.3 1.3M271.9 110.3h3.9M271.9 107.6h3.9M271.9 107.6l-1.3 1.3M271.9 112.9h3.9M271.9 110.3l-1.3 1.2M271.9 112.9l-1.3 1.3M31.6 130h5.3M32.7 131.5h3.1M33.7 133.1h1.1M34.2 127.3v2.7"/>
<path d="M220.7 135.2h5.3M221.8 136.8h3.1M222.8 138.3h1.1M223.4 132.5v2.7M56.6 156.1l2.5 .1M56.6 156.1v.1M56.7 156h2.4M56.7 155.9h2.3v.3M56.7 155.8v.4M56.8 155.8h2.2M56.9 155.7h2v.5M56.9 155.6v.6"/>
<path d="M56.9 155.6h2M56.9 155.5h1.9v.7M56.9 155.4v.8M57 155.4h1.8M57.1 155.3h1.6v.9M57.1 155.2v1M57.1 155.2h1.6M57.1 155.1h1.5v1.1M57.1 155v1.2M57.2 154.9h1.4M57.2 154.9h1.3v1.3M57.2 154.7v1.5"/>
<path d="M57.3 154.7h1.2M57.4 154.6h1v1.6M57.4 154.4h.9v1.8M57.4 154.3v1.9M57.5 154.3h.8M57.6 154.2h.6v2M57.7 154h.4v2.2M57.7 153.9v2.3M57.7 153.9h.3M57.8 153.8h.2v2.4M57.9 153.6h.1M57.9 153.6l1.3 2.6h-2.6z"/>
<path d="M57.9 153.6v5.2M58 153.7h-.2v2.5M58.1 154.1h-.5v2.1M58.4 154.6h-1v1.6M124.6 159.9v3.2M126.2 158.8v5.3M211.6 158.7l2.5 .1M211.6 158.7v.1M211.6 158.6h2.4M211.7 158.5h2.3v.3M211.7 158.5v.3M211.8 158.4h2.1"/>
<path d="M211.8 158.3h2.1v.5M211.8 158.3v.5M211.8 158.2h2M211.9 158.1h1.9v.7M211.9 158v.8M212 158h1.7M212 157.9h1.7v.9M212 157.9v.9M212 157.8h1.6M212.1 157.7h1.5v1.1M212.1 157.6v1.2M212.1 157.6h1.4"/>
<path d="M212.2 157.5h1.3v1.3M212.2 157.4v1.4M212.3 157.4h1.1M212.3 157.3h1.1v1.5M212.3 157.1v1.7M212.3 157.1h1M212.4 157.1h.9v1.7M212.4 157v1.8M212.5 157h.7M212.5 156.8h.6v2M212.5 156.8v2M212.6 156.8h.5"/>
<path d="M212.6 156.6h.4v2.2M212.6 156.5v2.3M212.7 156.5h.3M212.7 156.4h.2v2.4M212.7 156.3v2.5M212.8 156.3h.1M212.9 156.2h.1M212.9 156.2v5.3M212.9 156.2l1.3 2.6h-2.7zM266.7 156.1l2.5 .1M266.7 156.1v.1M266.8 156h2.4"/>
<path d="M266.8 155.9h2.4v.3M266.8 155.8v.4M266.9 155.8h2.2M267 155.7h2v.5M267 155.6v.6M267 155.6h2M267 155.5h1.9v.7M267 155.4v.8M267.1 155.4h1.8M267.1 155.3h1.7v.9M267.1 155.2v1M267.2 155.2h1.6"/>
<path d="M267.3 155.1h1.4v1.1M267.3 155v1.2M267.3 154.9h1.3M267.3 154.9h1.3v1.3M267.3 154.7v1.5M267.4 154.7h1.2M267.5 154.6h1v1.6M267.5 154.6v1.6M267.5 154.6h1M267.6 154.4h.8v1.8M267.6 154.3v1.9M267.6 154.3h.8"/>
<path d="M267.7 154.2h.6v2M267.7 154.1v2.1M267.7 154.1h.6M267.8 154h.4v2.2M267.8 153.9v2.3M267.8 153.9h.3M267.9 153.8h.2v2.4M267.9 153.7v2.5M267.9 153.7h.1M268 153.6h.1M268 153.6v5.2M268 153.6l1.3 2.6h-2.6z"/>
<path d="M39.5 175.9h3.9l1.3 1.3-1.3 1.4h-3.9zM44.7 177.2h2.7M123 161v1M123.5 170.7h4l1.3 1.3-1.3 1.3h-4zM126.2 161.5h2.6M128.8 172h2.6M181.3 172h5.3M183.9 170.7l2.7 1.3-2.7 1.3zM183.9 173.2h.2M183.9 173.1h.4M183.9 173h.6M183.9 172.9h.8"/>
<path d="M183.9 172.8h1.1M183.9 172.7h1.3M183.9 172.6h1.5M183.9 172.5h1.7M183.9 172.4h1.9M183.9 172.3h2.2M183.9 172.2h2.4M183.9 172.1h2.6M183.9 171.9h2.5v.2M183.9 171.7h2.3v.5M183.9 171.7h2v.6M183.9 171.6h1.8v.8"/>
<path d="M183.9 171.4h1.6v1.1M183.9 171.3h1.4v1.3M183.9 171.2h1.2v1.5M183.9 171.1h1v1.7M183.9 171h.8v1.9M183.9 170.9h.5v2.1M183.9 170.8h.4v2.3M183.9 170.7h.2v2.5M184.1 170.8v2.4M184.4 170.9v2.2M184.6 171v2M184.8 171.1v1.7"/>
<path d="M185 171.2v1.6M185.2 171.3v1.3M185.4 171.4v1.2M185.6 171.5v1M185.8 171.6v.7M186.1 171.7v.6M186.3 171.8v.3M186.5 171.9v.1M186.6 172h.1M278.5 179.8h2.6M281.1 179.8l1.3 1.3M281.1 179.8l1.3-1.2h4v5.2h-4l-1.3-1.3"/>
<path d="M123.5 196.9h4l1.3 1.3-1.3 1.4h-4zM125.6 184.6v1M127.2 183.5v3.2M128.8 198.2h2.6M128.8 185.1h2.6M128.8 182.5v5.2M178.7 198.2h5.2M181.3 196.9l2.6 1.3-2.6 1.4zM181.3 199.5h.2M181.3 199.4h.4M181.3 199.3h.6M181.3 199.2h.8"/>
<path d="M181.3 199.1h1M181.3 199h1.2M181.3 198.9h1.5M181.3 198.7h1.9M181.3 198.4h2.3M181.3 198.1h2.4v.2M181.3 198h2.2v.4M181.3 197.9h2v.6M181.3 197.8h1.8v.9M181.3 197.7h1.6v1.1M181.3 197.6h1.4v1.3M181.3 197.5h1.2v1.5"/>
<path d="M181.3 197.4h.9v1.7M181.3 197.3h.7v1.9M181.3 197.2h.6v2.1M181.3 197.1h.4v2.3M181.3 197l.1 2.5M181.5 197v2.4M181.7 197.1v2.2M181.9 197.2v2M182.2 197.4v1.7M182.4 197.4v1.6M182.6 197.5v1.4M182.8 197.7v1.1"/>
<path d="M183 197.8v1h-1.7M183.2 197.9v.7M183.4 198v.5h-2.1M183.6 198.1v.3M183.9 198.2v.1h-2.6M183.9 198.2h.1M218.1 198.2h5.3M219.1 199.8h3.2M220.7 195.6v2.6M260.1 198.2h5.2M261.2 199.8h3.1M262.7 195.6v2.6"/>
<path d="M278.5 182.5h2.6M282.4 181.1h4M282.4 181.1l-1.3 1.4M220.2 201.4h1M262.2 201.4h1.1"/>
</g>
<circle cx="57.4" cy="106.3" r="5.7" fill="none" stroke="#000" stroke-width=".51"/>
<path d="M60.5 103.7v5.2" fill="none" stroke="#000" stroke-width=".64"/>
<g fill="#000" stroke="#000" stroke-width=".21">
<circle cx="207.6" cy="17" r=".76"/>
<circle cx="210.2" cy="17" r=".76"/>
<circle cx="212.8" cy="17" r=".76"/>
<circle cx="44.7" cy="35.4" r=".76"/>
<circle cx="63.1" cy="35.4" r=".76"/>
<circle cx="71" cy="35.4" r=".76"/>
<circle cx="78.9" cy="35.4" r=".76"/>
<circle cx="123.5" cy="35.4" r=".76"/>
<circle cx="128.8" cy="35.4" r=".77"/>
<circle cx="139.3" cy="35.4" r=".76"/>
<circle cx="215.4" cy="38" r=".76"/>
<circle cx="78.9" cy="56.4" r=".76"/>
<circle cx="139.3" cy="56.4" r=".76"/>
<circle cx="204.9" cy="53.8" r=".76"/>
<circle cx="207.6" cy="45.9" r=".76"/>
<circle cx="210.2" cy="43.3" r=".76"/>
<circle cx="212.8" cy="40.6" r=".76"/>
<circle cx="275.8" cy="53.8" r=".76"/>
<circle cx="275.8" cy="56.4" r=".76"/>
<circle cx="275.8" cy="51.1" r=".76"/>
<circle cx="215.4" cy="64.3" r=".76"/>
<circle cx="39.5" cy="119.4" r=".77"/>
<circle cx="215.4" cy="108.9" r=".76"/>
<circle cx="215.4" cy="114.2" r=".76"/>
<circle cx="215.4" cy="106.3" r=".76"/>
<circle cx="265.3" cy="106.3" r=".76"/>
<circle cx="223.3" cy="129.9" r=".77"/>
<circle cx="57.9" cy="177.2" r=".76"/>
<circle cx="155" cy="172" r=".76"/>
<circle cx="155" cy="161.5" r=".76"/>
<circle cx="176" cy="172" r=".76"/>
<circle cx="212.8" cy="174.6" r=".76"/>
<circle cx="268" cy="179.8" r=".76"/>
<circle cx="268" cy="161.5" r=".76"/>
<circle cx="155" cy="198.2" r=".76"/>
<circle cx="155" cy="185.1" r=".76"/>
<circle cx="176" cy="198.2" r=".76"/>
<circle cx="220.7" cy="187.7" r=".76"/>
<circle cx="220.7" cy="185.1" r=".76"/>
<circle cx="220.7" cy="182.5" r=".76"/>
<circle cx="220.7" cy="195.6" r=".76"/>
<circle cx="273.2" cy="182.5" r=".76"/>
</g>
<g font-size="5.5">
<text x="16.4" y="11.5">电源电路</text>
<text x="16.4" y="16.8">USB-5V供电</text>
<text x="243.6" y="18.9">SD卡</text>
<text x="7.5" y="91.9">USB-Device</text>
<text x="114.3" y="91.9">LED</text>
<text x="229.9" y="91.9">串行FLASH</text>
<text x="152.4" y="156">按键</text>
<text x="233.8" y="162.8">EEPROM</text>
</g>
<g font-size="4">
<text x="60.8" y="45.6">+</text>
<text x="126.4" y="45.6">+</text>
</g>
<g font-size="3.6">
<text x="231.2" y="23.6">容量:最大支持32GB外扩</text>
<text x="235.2" y="97.1">容量:8MB</text>
<text x="235.2" y="166.7">容量:2kb</text>
<text x="50" y="190.4">电容按键</text>
<text x="34.2" y="195.6">程序上用的是ADC的捕获功能</text>
</g>
<g font-size="2.6">
<text x="119.3" y="101">PB5</text>
<text x="119.3" y="108.9">PB0</text>
<text x="119.3" y="116.8">PB1</text>
<text x="186.9" y="173">3V3</text>
<text x="184.6" y="199.3">3V3</text>
</g>
<g font-size="2.5">
<text x="208.4" y="7.8">3V3</text>
<text x="69.8" y="21">5V</text>
<text x="137.4" y="21">3V3</text>
<text x="6.9" y="28.8">5V_USB</text>
<text x="17.7" y="24.4">SW3</text>
<text x="207.4" y="25.2" transform="rotate(-90 207.4 25.2)">R18</text>
<text x="210" y="25.2" transform="rotate(-90 210 25.2)">R17</text>
<text x="212.6" y="25.2" transform="rotate(-90 212.6 25.2)">R16</text>
<text x="215.3" y="25.2" transform="rotate(-90 215.3 25.2)">R15</text>
<text x="217.9" y="25.2" transform="rotate(-90 217.9 25.2)">R13</text>
<text x="15.3" y="33" transform="rotate(-90 15.3 33)">4</text>
<text x="20.7" y="33.2" transform="rotate(-90 20.7 33.2)">1</text>
<text x="26" y="33.2" transform="rotate(-90 26 33.2)">2</text>
<text x="31.3" y="33.2" transform="rotate(-90 31.3 33.2)">3</text>
<text x="36.4" y="33" transform="rotate(-90 36.4 33)">5</text>
<text x="89.2" y="34.9">3</text>
<text x="92.3" y="32">UP1</text>
<text x="97.4" y="32.3">1117-3.3</text>
<text x="117.3" y="34.9">2</text>
<text x="141.7" y="35.1">R3</text>
<text x="151.2" y="35.2">1K</text>
<text x="207.3" y="34.7" transform="rotate(-90 207.3 34.7)">10K</text>
<text x="209.9" y="34.7" transform="rotate(-90 209.9 34.7)">10K</text>
<text x="212.6" y="34.7" transform="rotate(-90 212.6 34.7)">10K</text>
<text x="215.2" y="34.7" transform="rotate(-90 215.2 34.7)">10K</text>
<text x="217.8" y="34.7" transform="rotate(-90 217.8 34.7)">10K</text>
<text x="231.4" y="33.3">TF2</text>
<text x="238.2" y="33.4">TF_CARD</text>
<text x="92.8" y="36.4">IN</text>
<text x="111.2" y="36.4">OUT</text>
<text x="131.7" y="41.1" transform="rotate(-90 131.7 41.1)">C3</text>
<text x="165.6" y="38">PC8</text>
<text x="165.6" y="40.7">PC9</text>
<text x="173.4" y="38">SDIO_D0</text>
<text x="173.4" y="40.7">SDIO_D1</text>
<text x="186.6" y="38">PC8</text>
<text x="186.6" y="40.7">PC9</text>
<text x="228.4" y="37.5">7</text>
<text x="228.4" y="40.1">8</text>
<text x="232" y="39.1">DATA0</text>
<text x="232" y="41.7">DATA1</text>
<text x="269.5" y="40.1">9</text>
<text x="66.1" y="42.4" transform="rotate(-90 66.1 42.4)">C56</text>
<text x="78.7" y="43.5" transform="rotate(-90 78.7 43.5)">0.1uF</text>
<text x="89.2" y="42.8">1</text>
<text x="92.8" y="44.3">ADJ/GND</text>
<text x="111.2" y="44.3">OUT</text>
<text x="117.3" y="42.8">4</text>
<text x="139.1" y="43.5" transform="rotate(-90 139.1 43.5)">0.1uF</text>
<text x="165.6" y="43.3">PC10</text>
<text x="165.6" y="45.9">PC11</text>
<text x="173.4" y="43.3">SDIO_D2</text>
<text x="173.4" y="45.9">SDIO_D3</text>
<text x="185.3" y="43.3">PC10</text>
<text x="185.3" y="45.9">PC11</text>
<text x="228.4" y="42.8">1</text>
<text x="228.4" y="45.4">2</text>
<text x="232" y="44.3">DATA2</text>
<text x="232" y="46.9">CM/DATA3</text>
<text x="43.2" y="48.8" transform="rotate(-90 43.2 48.8)">D10</text>
<text x="50.3" y="52.7" transform="rotate(-90 50.3 52.7)">FUSE500ma</text>
<text x="78.7" y="51.1" transform="rotate(-90 78.7 51.1)">C2</text>
<text x="139.1" y="51.1" transform="rotate(-90 139.1 51.1)">C1</text>
<text x="165.6" y="51.1">PC12</text>
<text x="165.6" y="53.8">PD2</text>
<text x="173.4" y="51.1">SDIO_CK</text>
<text x="173.4" y="53.8">SDIO_CMD</text>
<text x="185.3" y="51.1">PC12</text>
<text x="186.6" y="53.8">PD2</text>
<text x="228.4" y="53.3">3</text>
<text x="228.4" y="50.6">5</text>
<text x="232" y="52.2">CLK</text>
<text x="269.5" y="48">10</text>
<text x="269.5" y="50.6">11</text>
<text x="269.5" y="53.3">12</text>
<text x="50" y="57.4" transform="rotate(-90 50 57.4)">F1</text>
<text x="68.4" y="56" transform="rotate(-90 68.4 56)">47uF_4X5mm</text>
<text x="134" y="56" transform="rotate(-90 134 56)">47uF_4X5mm</text>
<text x="213.6" y="56.2">3V3</text>
<text x="232" y="54.9">CMD</text>
<text x="269.5" y="55.9">13</text>
<text x="269.5" y="58.5">14</text>
<text x="199.9" y="64.1">C5</text>
<text x="207.3" y="64.1">0.1uF</text>
<text x="228.4" y="63.8">4</text>
<text x="232" y="65.4">VDD</text>
<text x="269.5" y="61.1">15</text>
<text x="43.8" y="67.3" transform="rotate(-90 43.8 67.3)">SMAJ5.0CA</text>
<text x="228.4" y="66.4">6</text>
<text x="232" y="68">VSS</text>
<text x="213.6" y="84">3V3</text>
<text x="263.5" y="84">3V3</text>
<text x="53.4" y="86.6">3V3</text>
<text x="186" y="90.6">3V3</text>
<text x="265.2" y="95.7" transform="rotate(-90 265.2 95.7)">4.7K</text>
<text x="54.7" y="99.5" transform="rotate(-90 54.7 99.5)">2</text>
<text x="62.5" y="97.6">Q3</text>
<text x="142.1" y="100.9">470R</text>
<text x="152.1" y="100.8">R26</text>
<text x="165.7" y="101">R</text>
<text x="30.6" y="105">5V_USB</text>
<text x="42.8" y="102.4">S8550</text>
<text x="56.3" y="103.1" transform="rotate(-90 56.3 103.1)">E</text>
<text x="58.5" y="107.4">B</text>
<text x="64.7" y="105.8">1</text>
<text x="71.8" y="106.1">10K</text>
<text x="81.2" y="106">R47</text>
<text x="98.8" y="106.3">PD6</text>
<text x="231.1" y="105.8">3</text>
<text x="234.6" y="107.4">WP</text>
<text x="251.6" y="107.4">CS</text>
<text x="256.4" y="105.8">1</text>
<text x="265.1" y="103.9" transform="rotate(-90 265.1 103.9)">R6</text>
<text x="277.4" y="106.3">PC0</text>
<text x="27.9" y="113.7">1</text>
<text x="56.3" y="110.8" transform="rotate(-90 56.3 110.8)">C</text>
<text x="142.1" y="108.8">330R</text>
<text x="152.1" y="108.7">R24</text>
<text x="165.7" y="108.9">G</text>
<text x="231.1" y="108.4">7</text>
<text x="231.1" y="113.7">8</text>
<text x="234.6" y="110">HOLD</text>
<text x="250.4" y="112.6">DIO</text>
<text x="250.4" y="110">CLK</text>
<text x="256.4" y="113.7">2</text>
<text x="256.4" y="111">5</text>
<text x="256.4" y="108.4">6</text>
<text x="277.4" y="108.9">PA5</text>
<text x="277.4" y="111.5">PA7</text>
<text x="20.7" y="115.3">VBUS</text>
<text x="23.1" y="117.9">D-</text>
<text x="27.9" y="116.3">2</text>
<text x="27.9" y="118.9">3</text>
<text x="58" y="114.4" transform="rotate(-90 58 114.4)">3</text>
<text x="72.6" y="116.8">PA11</text>
<text x="72.6" y="119.4">PA12</text>
<text x="142.1" y="116.6">100R</text>
<text x="152.1" y="116.5">R44</text>
<text x="165.7" y="116.8">B</text>
<text x="217.8" y="119.7" transform="rotate(-90 217.8 119.7)">0.1uF</text>
<text x="231.1" y="116.3">4</text>
<text x="234.6" y="117.9">GND</text>
<text x="234.6" y="115.3">VCC</text>
<text x="251.6" y="115.3">DO</text>
<text x="277.4" y="114.2">PA6</text>
<text x="21.9" y="125.7">GND</text>
<text x="23.1" y="120.5">D+</text>
<text x="23.1" y="123.1">ID</text>
<text x="27.9" y="121.5">4</text>
<text x="27.9" y="124.2">5</text>
<text x="40.9" y="121.9">1K</text>
<text x="49.7" y="121.8">R48</text>
<text x="165.1" y="122.1">RGBLED_5MM</text>
<text x="243.1" y="122.1">U3</text>
<text x="132.8" y="131.3">TIM3_CH2</text>
<text x="132.8" y="126">TIM3_CH3</text>
<text x="132.8" y="128.6">TIM3_CH4</text>
<text x="145.8" y="131.3">LED_R</text>
<text x="145.8" y="126">LED_G</text>
<text x="145.8" y="128.6">LED_B</text>
<text x="156.4" y="126">PB0</text>
<text x="156.4" y="128.6">PB1</text>
<text x="156.4" y="131.3">PB5</text>
<text x="217.8" y="128.5" transform="rotate(-90 217.8 128.5)">C26</text>
<text x="240.7" y="126.8">W25Q64</text>
<text x="268" y="130">PA5</text>
<text x="274.6" y="130">SPI1_SCK</text>
<text x="8.5" y="137.4">USB-MINI_DIP</text>
<text x="14" y="132.5">J12</text>
<text x="268" y="132.5">PA7</text>
<text x="268" y="135.2">PA6</text>
<text x="274.6" y="132.5">SPI1_MOSI</text>
<text x="274.6" y="135.2">SPI1_MISO</text>
<text x="56" y="152.3">3V3</text>
<text x="211" y="154.9">3V3</text>
<text x="266.1" y="152.3">3V3</text>
<text x="133.9" y="161.2">R4</text>
<text x="142.1" y="161.3">4.7K</text>
<text x="160.5" y="161.3">C6</text>
<text x="167.9" y="161.3">0.1uF</text>
<text x="57.7" y="164" transform="rotate(-90 57.7 164)">5.1K</text>
<text x="164.1" y="167.3">K1</text>
<text x="57.6" y="172.8" transform="rotate(-90 57.6 172.8)">R20</text>
<text x="85" y="172">TPAD1</text>
<text x="110.4" y="171.7">KEY1</text>
<text x="118.3" y="172">PA0</text>
<text x="136.5" y="171.7">R7</text>
<text x="145.9" y="171.7">1K</text>
<text x="159.9" y="171.6">1</text>
<text x="170.1" y="171.6">3</text>
<text x="267.8" y="169.2" transform="rotate(-90 267.8 169.2)">4.7K</text>
<text x="273" y="169.2" transform="rotate(-90 273 169.2)">4.7K</text>
<text x="13.3" y="177.2">T-PAD 电容按键</text>
<text x="34.2" y="177.2">PA1</text>
<text x="63.5" y="177">1</text>
<text x="74.7" y="177">1</text>
<text x="82.6" y="176.7">1</text>
<text x="159.9" y="176.9">2</text>
<text x="170.1" y="176.9">4</text>
<text x="231.1" y="176.7">4</text>
<text x="231.1" y="174.1">8</text>
<text x="234.6" y="178.3">GND</text>
<text x="234.6" y="175.7">VCC</text>
<text x="251.6" y="178.3">WP</text>
<text x="256.4" y="179.3">6</text>
<text x="256.4" y="176.7">7</text>
<text x="267.7" y="178.1" transform="rotate(-90 267.7 178.1)">R21</text>
<text x="273" y="178.1" transform="rotate(-90 273 178.1)">R25</text>
<text x="288" y="179.8">PB6</text>
<text x="84.4" y="184.7">WF-PAD</text>
<text x="139.1" y="184.8">R5</text>
<text x="147.4" y="184.9">4.7K</text>
<text x="159.3" y="184.9">C14</text>
<text x="167.9" y="184.9">0.1uF</text>
<text x="212.6" y="182.7" transform="rotate(-90 212.6 182.7)">0.1uF</text>
<text x="231.1" y="181.9">1</text>
<text x="231.1" y="184.6">2</text>
<text x="234.6" y="183.6">A0</text>
<text x="250.4" y="183.6">SDA</text>
<text x="250.4" y="180.9">SCL</text>
<text x="256.4" y="181.9">5</text>
<text x="288" y="182.5">PB7</text>
<text x="212.6" y="191.6" transform="rotate(-90 212.6 191.6)">C11</text>
<text x="231.1" y="187.2">3</text>
<text x="234.6" y="186.1">A1</text>
<text x="234.6" y="188.8">A2</text>
<text x="270.6" y="189">PB6</text>
<text x="270.6" y="191.7">PB7</text>
<text x="278.5" y="191.7">I2C1_SDA</text>
<text x="278.5" y="189">I2C1_SCL</text>
<text x="110.4" y="198">KEY2 PC13</text>
<text x="135.8" y="198">R11</text>
<text x="159.9" y="197.9">1</text>
<text x="164.1" y="193.8">K2</text>
<text x="170.1" y="197.9">3</text>
<text x="240" y="197.8">AT24C02</text>
<text x="243.1" y="193">U1</text>
<text x="145.9" y="198">1K</text>
<text x="159.9" y="203.1">2</text>
<text x="170.1" y="203.1">4</text>
</g>
<g font-size="2.4">
<text x="155" y="44.2" transform="rotate(-90 155 44.2)">D1</text>
<text x="154.8" y="52.5" transform="rotate(-90 154.8 52.5)">RED</text>
<text x="175" y="98.4">D3</text>
</g>
<g font-size="2.2">
<text x="250.9" y="40.7">1</text>
<text x="250.9" y="44.6">2</text>
<text x="250.9" y="52.5">4</text>
<text x="250.9" y="48.6">3</text>
<text x="250.9" y="56.4">5</text>
<text x="250.9" y="64.3">7</text>
<text x="250.9" y="60.4">6</text>
<text x="250.9" y="68.2">8</text>
</g>
</svg>
